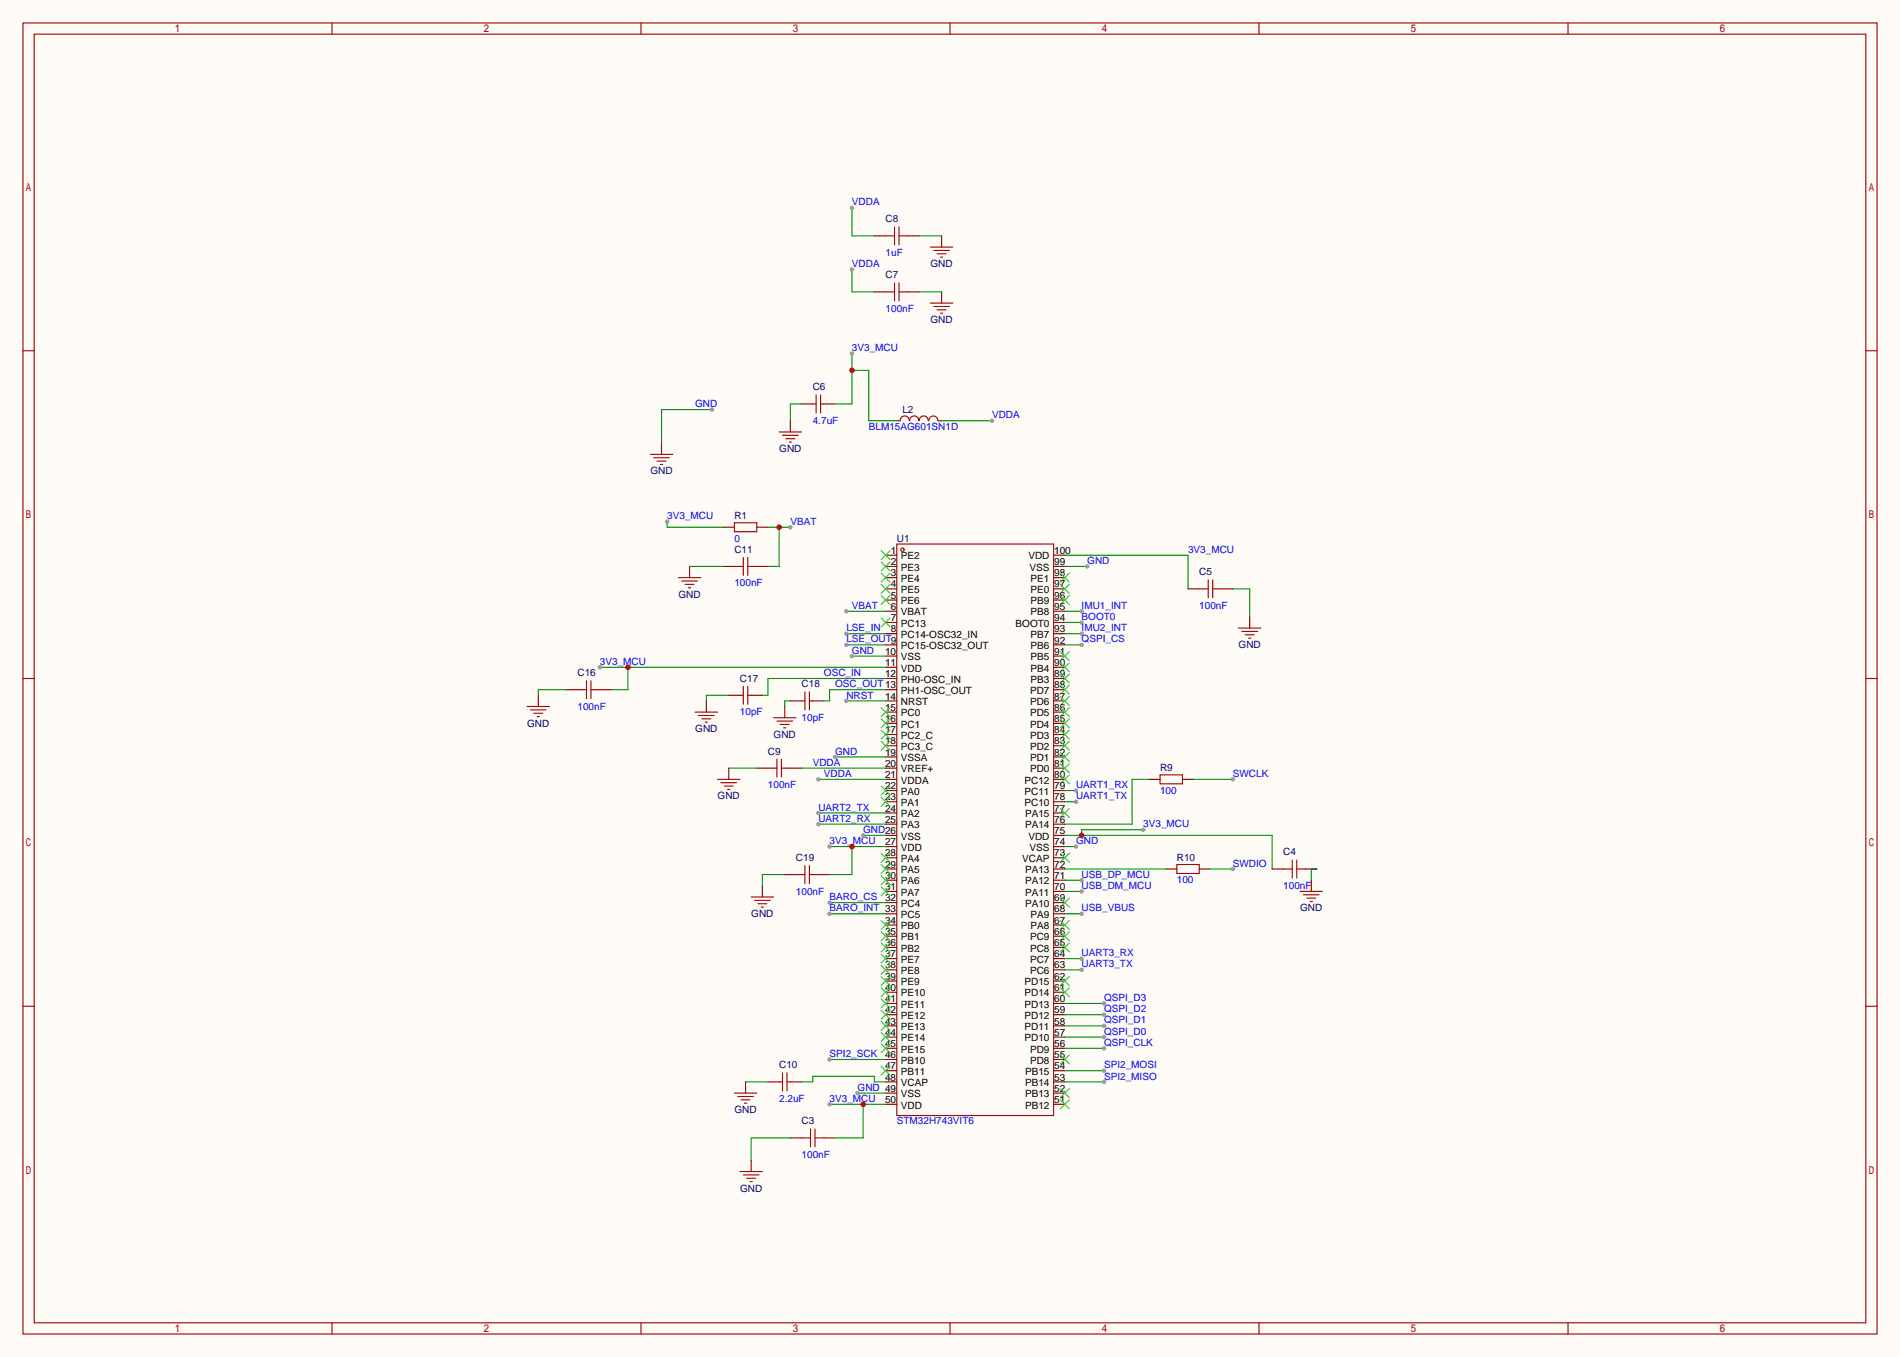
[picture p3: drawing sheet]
<svg xmlns="http://www.w3.org/2000/svg" width="431mm" height="308mm" viewBox="0 0 431 308" stroke-linecap="round" stroke-linejoin="round" font-family="sans-serif">
<path d="M0 0h430.8v307.6h-430.8z" fill="#fffcf7"/>
<g fill="none" stroke="#a10000" stroke-width=".25">
<path d="M5.2 5.2h420.4v297.2h-420.4zM7.7 7.7h415.3v292.1h-415.3zM75.3 5.2v2.5M145.3 5.2v2.5M215.4 5.2v2.5M285.5 5.2v2.5M355.5 5.2v2.5M5.2 79.5h2.5M200.8 66.2h2M202.8 64.1v4.1M203.8 66.2h2.1M203.8 64.1v4.1"/>
<path d="M423 79.5h2.6M184.3 91.6h.7M185 89.5v4.1M186.1 89.5v4.1M186.1 91.6h.7M203.3 123.3h35.6v129.6h-35.6zM271.9 133.5h2M273.9 131.4v4.1M275 133.5h2M275 131.4v4.1M5.2 153.8h2.5M130.9 156.3h2.1"/>
<path d="M133 154.3v4.1M134 156.3h2M134 154.3v4.1M423 153.8h2.6M174.1 174.1h2M176.1 172.1v4M177.2 174.1h2M177.2 172.1v4M180.5 198.2h2M182.5 196.2v4.1M183.5 198.2h2M183.5 196.2v4.1"/>
<path d="M291 197h2M293 194.9v4.1M294 197h2M294 194.9v4.1M5.2 228.1h2.5M423 228.1h2.6M181.7 257.9h2.1M183.8 255.9v4.1M184.8 257.9h2M184.8 255.9v4.1M75.3 299.8v2.6M145.3 299.8v2.6"/>
<path d="M215.4 299.8v2.6M285.5 299.8v2.6M355.5 299.8v2.6"/>
<circle cx="204.6" cy="124.6" r=".38"/>
</g>
<g fill="none" stroke="#870000" stroke-width=".25">
<path d="M198.2 66.2h2.6M205.9 66.2h2.5M181.7 91.6h2.6M186.8 91.6h2.6M200.8 125.9h2.5M200.8 128.4h2.5M200.8 130.9h2.5M200.8 133.5h2.5M200.8 136h2.5M200.8 138.6h2.5M238.9 125.9h2.5M238.9 128.4h2.5"/>
<path d="M238.9 130.9h2.5M238.9 133.5h2.5M238.9 136h2.5M238.9 138.6h2.5M269.4 133.5h2.5M277 133.5h2.5M128.4 156.3h2.5M136 156.3h2.6M200.8 141.1h2.5M200.8 143.6h2.5M200.8 146.2h2.5M200.8 148.7h2.5"/>
<path d="M200.8 151.3h2.5M200.8 153.8h2.5M200.8 156.3h2.5M200.8 158.9h2.5M238.9 141.1h2.5M238.9 143.6h2.5M238.9 146.2h2.5M238.9 148.7h2.5M238.9 151.3h2.5M238.9 153.8h2.5M238.9 156.3h2.5M238.9 158.9h2.5"/>
<path d="M171.6 174.1h2.5M179.2 174.1h2.5M200.8 161.4h2.5M200.8 164h2.5M200.8 166.5h2.5M200.8 169h2.5M200.8 171.6h2.5M200.8 174.1h2.5M200.8 176.7h2.5M200.8 179.2h2.5M238.9 161.4h2.5M238.9 164h2.5"/>
<path d="M238.9 166.5h2.5M238.9 169h2.5M238.9 171.6h2.5M238.9 174.1h2.5M238.9 176.7h2.5M238.9 179.2h2.5M177.9 198.2h2.6M185.5 198.2h2.6M200.8 181.7h2.5M200.8 184.3h2.5M200.8 186.8h2.5M200.8 189.4h2.5"/>
<path d="M200.8 191.9h2.5M200.8 194.4h2.5M200.8 197h2.5M200.8 199.5h2.5M238.9 181.7h2.5M238.9 184.3h2.5M238.9 186.8h2.5M238.9 189.4h2.5M238.9 191.9h2.5M238.9 194.4h2.5M238.9 197h2.5M238.9 199.5h2.5"/>
<path d="M288.4 197h2.6M296 197h2.6M200.8 202.1h2.5M200.8 204.6h2.5M200.8 207.1h2.5M200.8 209.7h2.5M200.8 212.2h2.5M200.8 214.8h2.5M200.8 217.3h2.5M200.8 219.8h2.5M238.9 202.1h2.5M238.9 204.6h2.5"/>
<path d="M238.9 207.1h2.5M238.9 209.7h2.5M238.9 212.2h2.5M238.9 214.8h2.5M238.9 217.3h2.5M238.9 219.8h2.5M200.8 222.4h2.5M200.8 224.9h2.5M200.8 227.5h2.5M200.8 230h2.5M200.8 232.5h2.5M200.8 235.1h2.5"/>
<path d="M200.8 237.6h2.5M238.9 222.4h2.5M238.9 224.9h2.5M238.9 227.5h2.5M238.9 230h2.5M238.9 232.5h2.5M238.9 235.1h2.5M238.9 237.6h2.5M179.2 257.9h2.5M186.8 257.9h2.6M200.8 240.2h2.5M200.8 242.7h2.5"/>
<path d="M200.8 245.2h2.5M200.8 247.8h2.5M200.8 250.3h2.5M238.9 240.2h2.5M238.9 242.7h2.5M238.9 245.2h2.5M238.9 247.8h2.5M238.9 250.3h2.5"/>
</g>
<g fill="none" stroke="#3c3" stroke-width=".25">
<path d="M199.8 135l2 2M199.8 132.5l2 2M199.8 129.9l2 2.1M199.8 127.4l2 2M199.8 124.8l2 2.1M201.8 135l-2 2M201.8 132.5l-2 2M201.8 129.9l-2 2.1M201.8 127.4l-2 2M201.8 124.8l-2 2.1M240.4 129.9l2 2.1M240.4 132.5l2 2"/>
<path d="M240.4 135l2 2M242.4 129.9l-2 2.1M242.4 132.5l-2 2M242.4 135l-2 2M199.8 140.1l2 2M201.8 140.1l-2 2M240.4 147.7l2 2M240.4 150.2l2 2.1M240.4 152.8l2 2M240.4 155.3l2 2.1M240.4 157.9l2 2M242.4 147.7l-2 2"/>
<path d="M242.4 150.2l-2 2.1M242.4 152.8l-2 2M242.4 155.3l-2 2.1M242.4 157.9l-2 2M199.8 178.2l2 2M199.8 168l2 2.1M199.8 165.5l2 2M199.8 162.9l2 2.1M199.8 160.4l2 2M201.8 178.2l-2 2M201.8 168l-2 2.1M201.8 165.5l-2 2"/>
<path d="M201.8 162.9l-2 2.1M201.8 160.4l-2 2M240.4 160.4l2 2M240.4 162.9l2 2.1M240.4 165.5l2 2M240.4 168l2 2.1M240.4 170.6l2 2M240.4 173.1l2 2M240.4 175.6l2 2.1M242.4 160.4l-2 2M242.4 162.9l-2 2.1M242.4 165.5l-2 2"/>
<path d="M242.4 168l-2 2.1M242.4 170.6l-2 2M242.4 173.1l-2 2M242.4 175.6l-2 2.1M199.8 198.5l2 2M199.8 196l2 2M199.8 193.4l2 2.1M199.8 180.7l2 2.1M201.8 196l-2 2M201.8 198.5l-2 2M201.8 193.4l-2 2.1M201.8 180.7l-2 2.1"/>
<path d="M240.4 183.3l2 2M240.4 193.4l2 2.1M242.4 183.3l-2 2M242.4 193.4l-2 2.1M199.8 218.8l2 2.1M199.8 216.3l2 2M199.8 213.7l2 2.1M199.8 211.2l2 2M199.8 208.7l2 2M199.8 201l2 2.1M201.8 211.2l-2 2M201.8 213.7l-2 2.1"/>
<path d="M201.8 216.3l-2 2M201.8 218.8l-2 2.1M201.8 208.7l-2 2M201.8 201l-2 2.1M240.4 203.6l2 2M240.4 208.7l2 2M240.4 211.2l2 2M240.4 213.7l2 2.1M242.4 203.6l-2 2M242.4 208.7l-2 2M242.4 211.2l-2 2M242.4 213.7l-2 2.1"/>
<path d="M199.8 236.6l2 2M199.8 234.1l2 2M199.8 231.5l2 2.1M199.8 229l2 2M199.8 226.4l2 2.1M199.8 223.9l2 2M199.8 221.4l2 2M201.8 223.9l-2 2M201.8 234.1l-2 2M201.8 236.6l-2 2M201.8 231.5l-2 2.1M201.8 229l-2 2"/>
<path d="M201.8 226.4l-2 2.1M201.8 221.4l-2 2M240.4 221.4l2 2M240.4 223.9l2 2M240.4 239.1l2 2.1M242.4 221.4l-2 2M242.4 223.9l-2 2M242.4 239.1l-2 2.1M199.8 241.7l2 2M201.8 241.7l-2 2M240.4 246.8l2 2M240.4 249.3l2 2"/>
<path d="M242.4 246.8l-2 2M242.4 249.3l-2 2"/>
</g>
<path d="M136 151.3h64.8M142.4 151.3v5h-3.8" fill="none" stroke="#008700" stroke-width=".25"/>
<circle cx="142.4" cy="151.3" r=".63" fill="#c00"/>
<circle cx="136" cy="151.3" r=".51" fill="#999"/>
<path d="M188.1 191.9h12.7M193.2 191.9v6.3h-5.1" fill="none" stroke="#008700" stroke-width=".25"/>
<circle cx="193.2" cy="191.9" r=".63" fill="#c00"/>
<circle cx="188.1" cy="191.9" r=".51" fill="#999"/>
<path d="M188.1 250.3h12.7M195.7 250.3v7.6h-6.3" fill="none" stroke="#008700" stroke-width=".25"/>
<circle cx="195.7" cy="250.3" r=".63" fill="#c00"/>
<circle cx="188.1" cy="250.3" r=".51" fill="#999"/>
<path d="M241.4 189.4h47v7.6M259.2 188.1h-14v1.3" fill="none" stroke="#008700" stroke-width=".25"/>
<circle cx="245.2" cy="189.4" r=".63" fill="#c00"/>
<circle cx="259.2" cy="188.1" r=".51" fill="#999"/>
<path d="M161.4 92.8h-11.4v7.7M181.7 91.6h-2.5v3.8M241.4 125.9h28v7.6M279.5 133.5h3.8v6.3M128.4 156.3h-6.4v1.3M177.9 198.2h-5.1v2.6M298.6 197h-1.3v2.5M179.2 257.9h-8.9v5.1" fill="none" stroke="#008700" stroke-width=".25"/>
<g fill="none" stroke="#870000" stroke-width=".25">
<path d="M213.5 53.5v2.5M213.5 66.2v2.5M179.2 95.4v2.5M150 100.5v2.5M156.3 128.4v2.5M283.3 139.8v2.6M122 157.6v2.5M160.1 158.9v2.5M165.2 174.1v2.6M177.9 160.1v2.6M297.3 199.5v2.6M172.8 200.8v2.5"/>
<path d="M169 245.2v2.6M170.3 263v2.6"/>
</g>
<g fill="none" stroke="#a10000" stroke-width=".25">
<path d="M210.9 56h5.1M211.7 56.8h3.6M212.5 57.5h2M213.2 58.3h.5M210.9 68.7h5.1M211.7 69.5h3.6M212.5 70.2h2M213.2 71h.5M176.7 97.9h5M177.4 98.7h3.6M178.2 99.4h2M147.4 103h5.1"/>
<path d="M148.2 103.8h3.6M149 104.5h2M149.7 105.3h.5M178.9 100.2h.6M153.8 130.9h5.1M154.6 131.7h3.5M155.3 132.5h2.1M156.1 133.2h.5M280.8 142.4h5.1M281.6 143.1h3.5M282.3 143.9h2.1M283.1 144.7h.5"/>
<path d="M119.5 160.1h5.1M120.3 160.9h3.5M121 161.7h2.1M121.8 162.4h.5M157.6 161.4h5.1M158.4 162.2h3.5M159.1 162.9h2.1M159.9 163.7h.5M162.7 176.7h5.1M163.4 177.4h3.6M164.2 178.2h2M165 178.9h.5"/>
<path d="M175.4 162.7h5.1M176.1 163.4h3.6M176.9 164.2h2M177.7 165h.5M170.3 203.3h5.1M171.1 204.1h3.5M171.8 204.9h2.1M172.6 205.6h.5M294.8 202.1h5M295.5 202.8h3.6M296.3 203.6h2M297.1 204.3h.5"/>
<path d="M166.5 247.8h5.1M167.3 248.5h3.5M168 249.3h2.1M168.8 250.1h.5M167.8 265.6h5M168.5 266.3h3.6M169.3 267.1h2M170.1 267.8h.5"/>
</g>
<circle cx="161.4" cy="92.8" r=".51" fill="#999"/>
<path d="M193.2 148.7h7.6" fill="none" stroke="#008700" stroke-width=".25"/>
<circle cx="193.2" cy="148.7" r=".51" fill="#999"/>
<path d="M195.7 189.4h5.1" fill="none" stroke="#008700" stroke-width=".25"/>
<circle cx="195.7" cy="189.4" r=".51" fill="#999"/>
<path d="M194.4 247.8h6.4" fill="none" stroke="#008700" stroke-width=".25"/>
<circle cx="194.4" cy="247.8" r=".51" fill="#999"/>
<path d="M241.4 191.9h2.6" fill="none" stroke="#008700" stroke-width=".25"/>
<circle cx="244" cy="191.9" r=".51" fill="#999"/>
<path d="M241.4 128.4h5.1" fill="none" stroke="#008700" stroke-width=".25"/>
<circle cx="246.5" cy="128.4" r=".51" fill="#999"/>
<path d="M203.3 95.4h.8M212.7 95.4h.8" fill="none" stroke="#870000" stroke-width=".25"/>
<path d="M204.1 95.4a1.01 1.01 0 0 1 1-1.1 1.01 1.01 0 0 1 1 1.1M206.3 95.4a1.01 1.01 0 0 1 1-1.1 1.01 1.01 0 0 1 1 1.1M208.4 95.4a1.01 1.01 0 0 1 1-1.1 1.01 1.01 0 0 1 1 1.1M210.6 95.4a1.01 1.01 0 0 1 1-1.1 1.01 1.01 0 0 1 1 1.1" fill="none" stroke="#a10000" stroke-width=".25"/>
<path d="M193.2 80.1v11.5h-3.8M193.2 83.9h3.8v11.5h6.3" fill="none" stroke="#008700" stroke-width=".25"/>
<circle cx="193.2" cy="83.9" r=".63" fill="#c00"/>
<circle cx="193.2" cy="80.1" r=".51" fill="#999"/>
<path d="M213.5 95.4h11.4" fill="none" stroke="#008700" stroke-width=".25"/>
<circle cx="224.9" cy="95.4" r=".51" fill="#999"/>
<path d="M193.2 61.1v5.1h5" fill="none" stroke="#008700" stroke-width=".25"/>
<circle cx="193.2" cy="61.1" r=".51" fill="#999"/>
<path d="M193.2 47.1v6.4h5M208.4 66.2h5.1" fill="none" stroke="#008700" stroke-width=".25"/>
<path d="M200.8 53.5h2M202.8 51.4v4.1M203.8 53.5h2.1M203.8 51.4v4.1" fill="none" stroke="#a10000" stroke-width=".25"/>
<path d="M198.2 53.5h2.6M205.9 53.5h2.5" fill="none" stroke="#870000" stroke-width=".25"/>
<circle cx="193.2" cy="47.1" r=".51" fill="#999"/>
<path d="M208.4 53.5h5.1M185.5 176.7h15.3" fill="none" stroke="#008700" stroke-width=".25"/>
<circle cx="185.5" cy="176.7" r=".51" fill="#999"/>
<path d="M181.7 174.1h19.1M189.4 171.6h11.4" fill="none" stroke="#008700" stroke-width=".25"/>
<circle cx="189.4" cy="171.6" r=".51" fill="#999"/>
<g fill="none" stroke="#a10000" stroke-width=".25">
<path d="M166.5 118.5h5.1v2h-5.1zM167.8 157.6h.7M168.5 155.6v4M169.5 155.6v4M169.5 157.6h.8M181.7 158.9h.8M182.5 156.8v4.1M183.5 156.8v4.1M183.5 158.9h.8M263 175.6h5.1v2.1h-5.1zM266.8 196h5.1v2h-5.1zM176.7 245.2h.7"/>
<path d="M177.4 243.2v4.1M178.4 243.2v4.1M178.4 245.2h.8"/>
</g>
<path d="M164 119.5h2.5M171.6 119.5h2.5M165.2 157.6h2.6M170.3 157.6h2.5M179.2 158.9h2.5M184.3 158.9h2.5M260.5 176.7h2.5M268.1 176.7h2.5M264.3 197h2.5M271.9 197h2.5M174.1 245.2h2.6M179.2 245.2h2.5" fill="none" stroke="#870000" stroke-width=".25"/>
<path d="M174.1 119.5h5.1M176.7 119.5v8.9h-2.6M165.2 174.1h6.4M169 245.2h5.1M181.7 245.2h2.6v-1.2h13.9v1.2h2.6" fill="none" stroke="#008700" stroke-width=".25"/>
<circle cx="176.7" cy="119.5" r=".63" fill="#c00"/>
<circle cx="179.2" cy="119.5" r=".51" fill="#999"/>
<path d="M151.3 118.2v1.3h12.7" fill="none" stroke="#008700" stroke-width=".25"/>
<circle cx="151.3" cy="118.2" r=".51" fill="#999"/>
<path d="M191.9 138.6h8.9" fill="none" stroke="#008700" stroke-width=".25"/>
<circle cx="191.9" cy="138.6" r=".51" fill="#999"/>
<path d="M166.5 128.4h2M168.5 126.4v4M169.5 128.4h2.1M169.5 126.4v4" fill="none" stroke="#a10000" stroke-width=".25"/>
<path d="M164 128.4h2.5M171.6 128.4h2.5" fill="none" stroke="#870000" stroke-width=".25"/>
<path d="M156.3 128.4h7.7M191.9 158.9h8.9" fill="none" stroke="#008700" stroke-width=".25"/>
<circle cx="191.9" cy="158.9" r=".51" fill="#999"/>
<path d="M241.4 141.1h3.8" fill="none" stroke="#008700" stroke-width=".25"/>
<circle cx="245.2" cy="141.1" r=".51" fill="#999"/>
<path d="M274.4 197h5.1" fill="none" stroke="#008700" stroke-width=".25"/>
<circle cx="279.5" cy="197" r=".51" fill="#999"/>
<path d="M270.6 176.7h8.9" fill="none" stroke="#008700" stroke-width=".25"/>
<circle cx="279.5" cy="176.7" r=".51" fill="#999"/>
<path d="M165.2 157.6h-5.1v1.3M179.2 158.9h-1.3v1.2M191.9 143.6h8.9M200.8 153.8h-26.7v3.8h-1.3M200.8 156.3h-12.7v2.6h-1.3M260.5 176.7h-3.8v10.1h-15.3M241.4 197h22.9" fill="none" stroke="#008700" stroke-width=".25"/>
<circle cx="191.9" cy="143.6" r=".51" fill="#999"/>
<path d="M191.9 146.2h8.9" fill="none" stroke="#008700" stroke-width=".25"/>
<circle cx="191.9" cy="146.2" r=".51" fill="#999"/>
<path d="M241.4 138.6h3.8" fill="none" stroke="#008700" stroke-width=".25"/>
<circle cx="245.2" cy="138.6" r=".51" fill="#999"/>
<path d="M241.4 143.6h3.8" fill="none" stroke="#008700" stroke-width=".25"/>
<circle cx="245.2" cy="143.6" r=".51" fill="#999"/>
<path d="M188.1 240.2h12.7" fill="none" stroke="#008700" stroke-width=".25"/>
<circle cx="188.1" cy="240.2" r=".51" fill="#999"/>
<path d="M241.4 242.7h8.9" fill="none" stroke="#008700" stroke-width=".25"/>
<circle cx="250.3" cy="242.7" r=".51" fill="#999"/>
<path d="M241.4 245.2h8.9" fill="none" stroke="#008700" stroke-width=".25"/>
<circle cx="250.3" cy="245.2" r=".51" fill="#999"/>
<path d="M188.1 204.6h12.7" fill="none" stroke="#008700" stroke-width=".25"/>
<circle cx="188.1" cy="204.6" r=".51" fill="#999"/>
<path d="M188.1 207.1h12.7" fill="none" stroke="#008700" stroke-width=".25"/>
<circle cx="188.1" cy="207.1" r=".51" fill="#999"/>
<path d="M241.4 146.2h3.8" fill="none" stroke="#008700" stroke-width=".25"/>
<circle cx="245.2" cy="146.2" r=".51" fill="#999"/>
<path d="M241.4 237.6h8.9" fill="none" stroke="#008700" stroke-width=".25"/>
<circle cx="250.3" cy="237.6" r=".51" fill="#999"/>
<path d="M241.4 235.1h8.9" fill="none" stroke="#008700" stroke-width=".25"/>
<circle cx="250.3" cy="235.1" r=".51" fill="#999"/>
<path d="M241.4 232.5h8.9" fill="none" stroke="#008700" stroke-width=".25"/>
<circle cx="250.3" cy="232.5" r=".51" fill="#999"/>
<path d="M241.4 230h8.9" fill="none" stroke="#008700" stroke-width=".25"/>
<circle cx="250.3" cy="230" r=".51" fill="#999"/>
<path d="M241.4 227.5h8.9" fill="none" stroke="#008700" stroke-width=".25"/>
<circle cx="250.3" cy="227.5" r=".51" fill="#999"/>
<path d="M241.4 199.5h3.8" fill="none" stroke="#008700" stroke-width=".25"/>
<circle cx="245.2" cy="199.5" r=".51" fill="#999"/>
<path d="M241.4 202.1h3.8" fill="none" stroke="#008700" stroke-width=".25"/>
<circle cx="245.2" cy="202.1" r=".51" fill="#999"/>
<path d="M241.4 207.1h3.8" fill="none" stroke="#008700" stroke-width=".25"/>
<circle cx="245.2" cy="207.1" r=".51" fill="#999"/>
<path d="M241.4 181.7h2.6" fill="none" stroke="#008700" stroke-width=".25"/>
<circle cx="244" cy="181.7" r=".51" fill="#999"/>
<path d="M241.4 179.2h2.6" fill="none" stroke="#008700" stroke-width=".25"/>
<circle cx="244" cy="179.2" r=".51" fill="#999"/>
<path d="M185.5 184.3h15.3" fill="none" stroke="#008700" stroke-width=".25"/>
<circle cx="185.5" cy="184.3" r=".51" fill="#999"/>
<path d="M185.5 186.8h15.3" fill="none" stroke="#008700" stroke-width=".25"/>
<circle cx="185.5" cy="186.8" r=".51" fill="#999"/>
<path d="M241.4 219.8h3.8" fill="none" stroke="#008700" stroke-width=".25"/>
<circle cx="245.2" cy="219.8" r=".51" fill="#999"/>
<path d="M241.4 217.3h3.8" fill="none" stroke="#008700" stroke-width=".25"/>
<circle cx="245.2" cy="217.3" r=".51" fill="#999"/>
<g font-size="2.3" fill="#00f">
<text x="193.2" y="46.6">VDDA</text>
<text x="200.8" y="58">1uF</text>
<text x="193.2" y="60.5">VDDA</text>
<text x="200.8" y="70.7">100nF</text>
<text x="193.2" y="79.6">3V3_MCU</text>
<text x="157.6" y="92.3">GND</text>
<text x="224.9" y="94.8">VDDA</text>
<text x="184.3" y="96.1">4.7uF</text>
<text x="197" y="97.4">BLM15AG601SN1D</text>
<text x="151.3" y="117.7">3V3_MCU</text>
<text x="179.2" y="119">VBAT</text>
<text x="166.5" y="122.8">0</text>
<text x="269.4" y="125.3">3V3_MCU</text>
<text x="246.5" y="127.9">GND</text>
<text x="166.5" y="132.9">100nF</text>
<text x="191.9" y="143.1">LSE_IN</text>
<text x="193.2" y="138">VBAT</text>
<text x="245.2" y="140.6">BOOT0</text>
<text x="245.2" y="138">IMU1_INT</text>
<text x="245.2" y="143.1">IMU2_INT</text>
<text x="271.9" y="138">100nF</text>
<text x="191.9" y="145.6">LSE_OUT9</text>
<text x="193.2" y="148.2">GND</text>
<text x="245.2" y="145.6">QSPI_CS</text>
<text x="136" y="150.7">3V3_MCU</text>
<text x="186.8" y="153.3">OSC_IN</text>
<text x="189.4" y="155.8">OSC_OUT13</text>
<text x="130.9" y="160.9">100nF</text>
<text x="191.9" y="158.3">NRST</text>
<text x="167.8" y="162.1">10pF</text>
<text x="181.7" y="163.4">10pF</text>
<text x="184.3" y="173.6">VDDA</text>
<text x="189.4" y="171">GND</text>
<text x="174.1" y="178.7">100nF</text>
<text x="186.8" y="176.1">VDDA</text>
<text x="244" y="178.7">UART1_RX</text>
<text x="263" y="179.9">100</text>
<text x="279.5" y="176.1">SWCLK</text>
<text x="185.5" y="183.7">UART2_TX</text>
<text x="244" y="181.2">UART1_TX</text>
<text x="185.5" y="186.3">UART2_RX</text>
<text x="188.1" y="191.4">3V3_MCU</text>
<text x="195.7" y="188.8">GND26</text>
<text x="244" y="191.4">GND</text>
<text x="259.2" y="187.5">3V3_MCU</text>
<text x="279.5" y="196.4">SWDIO</text>
<text x="180.5" y="202.8">100nF</text>
<text x="245.2" y="199">USB_DP_MCU</text>
<text x="245.2" y="201.5">USB_DM_MCU</text>
<text x="266.8" y="200.2">100</text>
<text x="291" y="201.5">100nF</text>
<text x="188.1" y="204.1">BARO_CS</text>
<text x="188.1" y="206.6">BARO_INT 33</text>
<text x="245.2" y="206.6">USB_VBUS</text>
<text x="245.2" y="219.3">UART3_TX</text>
<text x="245.2" y="216.8">UART3_RX</text>
<text x="250.3" y="226.9">QSPI_D3</text>
<text x="250.3" y="232">QSPI_D1</text>
<text x="250.3" y="229.5">QSPI_D2</text>
<text x="188.1" y="239.6">SPI2_SCK</text>
<text x="250.3" y="237.1">QSPI_CLK</text>
<text x="250.3" y="234.5">QSPI_D0</text>
<text x="250.3" y="242.2">SPI2_MOSI</text>
<text x="250.3" y="244.7">SPI2_MISO</text>
<text x="176.7" y="249.8">2.2uF</text>
<text x="188.1" y="249.8">3V3_MCU</text>
<text x="194.4" y="247.2">GND 49</text>
<text x="203.3" y="254.9">STM32H743VIT6</text>
<text x="181.7" y="262.5">100nF</text>
</g>
<g font-size="2.3" fill="#000080">
<text x="200.8" y="50.4">C8</text>
<text x="200.8" y="63.1">C7</text>
<text x="211" y="60.5">GND</text>
<text x="211" y="73.2">GND</text>
<text x="184.3" y="88.5">C6</text>
<text x="204.6" y="93.6">L2</text>
<text x="147.5" y="107.5">GND</text>
<text x="176.7" y="102.5">GND</text>
<text x="166.5" y="117.7">R1</text>
<text x="166.5" y="125.3">C11</text>
<text x="203.3" y="122.8">U1</text>
<text x="271.9" y="130.4">C5</text>
<text x="153.8" y="135.5">GND</text>
<text x="280.8" y="146.9">GND</text>
<text x="130.9" y="153.3">C16</text>
<text x="167.8" y="154.5">C17</text>
<text x="181.7" y="155.8">C18</text>
<text x="119.5" y="164.7">GND</text>
<text x="157.6" y="166">GND</text>
<text x="175.4" y="167.2">GND</text>
<text x="174.1" y="171">C9</text>
<text x="263" y="174.8">R9</text>
<text x="162.7" y="181.2">GND</text>
<text x="180.5" y="195.2">C19</text>
<text x="266.8" y="195.2">R10</text>
<text x="291" y="193.9">C4</text>
<text x="170.3" y="207.9">GND</text>
<text x="294.8" y="206.6">GND</text>
<text x="176.7" y="242.2">C10</text>
<text x="166.5" y="252.3">GND</text>
<text x="181.7" y="254.9">C3</text>
<text x="167.8" y="270.1">GND</text>
</g>
<g font-size="2.3">
<text x="201.9" y="125.5">1</text>
<text x="239" y="125.5">100</text>
<text x="201.9" y="130.6">3</text>
<text x="201.9" y="128.1">2</text>
<text x="204.3" y="131.9">PE4</text>
<text x="204.3" y="129.4">PE3</text>
<text x="204.3" y="126.8">PE2</text>
<text x="233.2" y="126.8">VDD</text>
<text x="233.4" y="129.4">VSS</text>
<text x="233.7" y="131.9">PE1</text>
<text x="239" y="128.1">99</text>
<text x="239" y="130.6">98</text>
<text x="201.9" y="135.7">5</text>
<text x="201.9" y="133.2">4</text>
<text x="204.3" y="137">PE6</text>
<text x="204.3" y="134.4">PE5</text>
<text x="233.7" y="134.4">PE0</text>
<text x="233.7" y="137">PB9</text>
<text x="239" y="133.2">97</text>
<text x="239" y="135.7">96</text>
<text x="201.9" y="143.3">8</text>
<text x="201.9" y="140.8">7</text>
<text x="201.9" y="138.2">6</text>
<text x="204.3" y="142.1">PC13</text>
<text x="204.3" y="139.5">VBAT</text>
<text x="230.3" y="142.1">BOOT0</text>
<text x="233.7" y="139.5">PB8</text>
<text x="239" y="138.2">95</text>
<text x="239" y="140.8">94</text>
<text x="239" y="143.3">93</text>
<text x="200.7" y="148.4">10</text>
<text x="204.3" y="149.7">VSS</text>
<text x="204.3" y="147.1">PC15-OSC32_OUT</text>
<text x="204.3" y="144.6">PC14-OSC32_IN</text>
<text x="233.7" y="144.6">PB7</text>
<text x="233.7" y="147.1">PB6</text>
<text x="233.7" y="149.7">PB5</text>
<text x="239" y="145.9">92</text>
<text x="239" y="148.4">91</text>
<text x="200.7" y="153.5">12</text>
<text x="200.7" y="150.9">11</text>
<text x="204.3" y="154.8">PH0-OSC_IN</text>
<text x="204.3" y="152.2">VDD</text>
<text x="233.7" y="152.2">PB4</text>
<text x="233.7" y="154.8">PB3</text>
<text x="239" y="150.9">90</text>
<text x="239" y="153.5">89</text>
<text x="200.7" y="161.1">15</text>
<text x="200.7" y="158.6">14</text>
<text x="204.3" y="159.8">NRST</text>
<text x="204.3" y="157.3">PH1-OSC_OUT</text>
<text x="233.5" y="157.3">PD7</text>
<text x="233.5" y="159.8">PD6</text>
<text x="239" y="156">88</text>
<text x="239" y="158.6">87</text>
<text x="239" y="161.1">86</text>
<text x="200.7" y="166.2">17</text>
<text x="200.7" y="163.6">16</text>
<text x="204.3" y="167.5">PC2_C</text>
<text x="204.3" y="164.9">PC1</text>
<text x="204.3" y="162.4">PC0</text>
<text x="233.5" y="162.4">PD5</text>
<text x="233.5" y="164.9">PD4</text>
<text x="233.5" y="167.5">PD3</text>
<text x="239" y="163.6">85</text>
<text x="239" y="166.2">84</text>
<text x="200.7" y="173.8">20</text>
<text x="200.7" y="171.3">19</text>
<text x="200.7" y="168.7">18</text>
<text x="204.3" y="172.5">VSSA</text>
<text x="204.3" y="170">PC3_C</text>
<text x="233.5" y="170">PD2</text>
<text x="233.5" y="172.5">PD1</text>
<text x="239" y="168.7">83</text>
<text x="239" y="171.3">82</text>
<text x="239" y="173.8">81</text>
<text x="200.7" y="178.9">22</text>
<text x="200.7" y="176.3">21</text>
<text x="204.3" y="177.6">VDDA</text>
<text x="204.3" y="175.1">VREF+</text>
<text x="232.3" y="177.6">PC12</text>
<text x="233.5" y="175.1">PD0</text>
<text x="239" y="176.3">80</text>
<text x="239" y="178.9">79</text>
<text x="200.7" y="184">24</text>
<text x="200.7" y="181.4">23</text>
<text x="204.3" y="185.2">PA2</text>
<text x="204.3" y="182.7">PA1</text>
<text x="204.3" y="180.2">PA0</text>
<text x="232.3" y="180.2">PC11</text>
<text x="232.3" y="182.7">PC10</text>
<text x="232.4" y="185.2">PA15</text>
<text x="239" y="181.4">78</text>
<text x="239" y="184">77</text>
<text x="200.7" y="191.6">27</text>
<text x="200.7" y="186.5">25</text>
<text x="204.3" y="190.3">VSS</text>
<text x="204.3" y="187.8">PA3</text>
<text x="232.4" y="187.8">PA14</text>
<text x="233.2" y="190.3">VDD</text>
<text x="239" y="186.5">76</text>
<text x="239" y="189">75</text>
<text x="239" y="191.6">74</text>
<text x="200.7" y="196.7">29</text>
<text x="200.7" y="194.1">28</text>
<text x="204.3" y="197.9">PA5</text>
<text x="204.3" y="195.4">PA4</text>
<text x="204.3" y="192.9">VDD</text>
<text x="231.8" y="195.4">VCAP</text>
<text x="232.4" y="197.9">PA13</text>
<text x="233.4" y="192.9">VSS</text>
<text x="239" y="194.1">73</text>
<text x="239" y="196.7">72</text>
<text x="200.7" y="201.7">31</text>
<text x="200.7" y="199.2">30</text>
<text x="204.3" y="203">PA7</text>
<text x="204.3" y="200.5">PA6</text>
<text x="232.4" y="200.5">PA12</text>
<text x="232.4" y="203">PA11</text>
<text x="239" y="199.2">71</text>
<text x="239" y="201.7">70</text>
<text x="200.7" y="209.4">34</text>
<text x="200.7" y="204.3">32</text>
<text x="204.3" y="208.1">PC5</text>
<text x="204.3" y="205.6">PC4</text>
<text x="232.4" y="205.6">PA10</text>
<text x="233.7" y="208.1">PA9</text>
<text x="239" y="204.3">69</text>
<text x="239" y="206.8">68</text>
<text x="239" y="209.4">67</text>
<text x="200.7" y="214.4">36</text>
<text x="200.7" y="211.9">35</text>
<text x="204.3" y="215.7">PB2</text>
<text x="204.3" y="213.2">PB1</text>
<text x="204.3" y="210.6">PB0</text>
<text x="233.5" y="213.2">PC9</text>
<text x="233.5" y="215.7">PC8</text>
<text x="233.7" y="210.6">PA8</text>
<text x="239" y="211.9">66</text>
<text x="239" y="214.4">65</text>
<text x="200.7" y="219.5">38</text>
<text x="200.7" y="217">37</text>
<text x="204.3" y="220.8">PE8</text>
<text x="204.3" y="218.3">PE7</text>
<text x="233.5" y="218.3">PC7</text>
<text x="233.5" y="220.8">PC6</text>
<text x="239" y="217">64</text>
<text x="239" y="219.5">63</text>
<text x="200.7" y="227.1">41</text>
<text x="200.7" y="224.6">40</text>
<text x="200.7" y="222.1">39</text>
<text x="204.3" y="225.9">PE10</text>
<text x="204.3" y="223.3">PE9</text>
<text x="232.3" y="223.3">PD15</text>
<text x="232.3" y="225.9">PD14</text>
<text x="239" y="222.1">62</text>
<text x="239" y="224.6">61</text>
<text x="239" y="227.1">60</text>
<text x="200.7" y="232.2">43</text>
<text x="200.7" y="229.7">42</text>
<text x="204.3" y="233.5">PE13</text>
<text x="204.3" y="231">PE12</text>
<text x="204.3" y="228.4">PE11</text>
<text x="232.3" y="228.4">PD13</text>
<text x="232.3" y="231">PD12</text>
<text x="232.3" y="233.5">PD11</text>
<text x="239" y="229.7">59</text>
<text x="239" y="232.2">58</text>
<text x="200.7" y="239.8">46</text>
<text x="200.7" y="237.3">45</text>
<text x="200.7" y="234.8">44</text>
<text x="204.3" y="238.6">PE15</text>
<text x="204.3" y="236">PE14</text>
<text x="232.3" y="236">PD10</text>
<text x="233.5" y="238.6">PD9</text>
<text x="239" y="234.8">57</text>
<text x="239" y="237.3">56</text>
<text x="239" y="239.8">55</text>
<text x="200.7" y="244.9">48</text>
<text x="200.7" y="242.4">47</text>
<text x="204.3" y="243.7">PB11</text>
<text x="204.3" y="241.1">PB10</text>
<text x="232.4" y="243.7">PB15</text>
<text x="233.5" y="241.1">PD8</text>
<text x="239" y="242.4">54</text>
<text x="239" y="244.9">53</text>
<text x="200.7" y="250">50</text>
<text x="204.3" y="251.3">VDD</text>
<text x="204.3" y="248.7">VSS</text>
<text x="204.3" y="246.2">VCAP</text>
<text x="232.4" y="246.2">PB14</text>
<text x="232.4" y="248.7">PB13</text>
<text x="232.4" y="251.3">PB12</text>
<text x="239" y="247.5">52</text>
<text x="239" y="250">51</text>
</g>
</svg>
